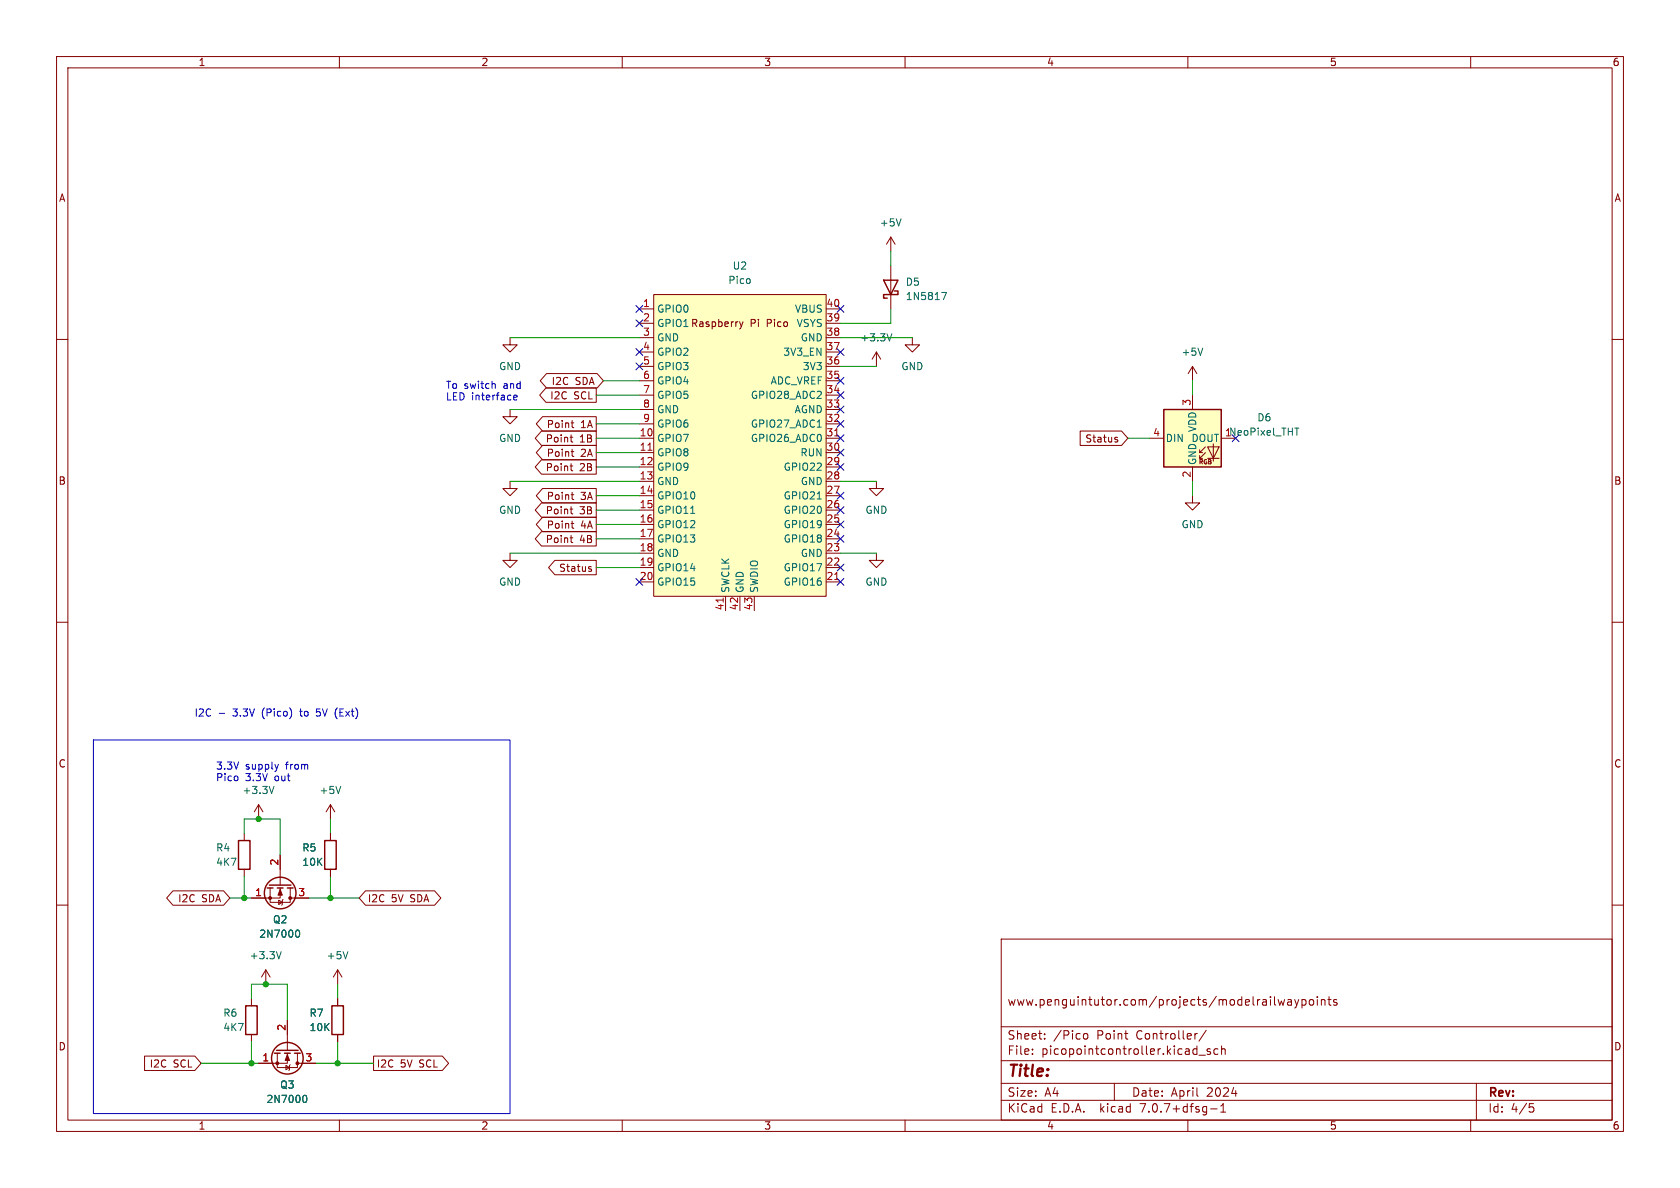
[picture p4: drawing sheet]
<svg xmlns="http://www.w3.org/2000/svg" width="297mm" height="210mm" viewBox="0 0 297 210" stroke-linecap="round" stroke-linejoin="round" font-family="sans-serif">
<g fill="none" stroke="#840000" stroke-width=".18">
<path d="M10 10h277v190h-277zM12 12h273v186h-273zM60 10v2M110 10v2M160 10v2M210 10v2M260 10v2M10 60h2M90.2 59.7v1.3h1.2l-1.2 1.2-1.3-1.2h1.3M113 54.6h2.6M113 57.2h2.6M113 59.7h2.6"/>
<path d="M115.6 52.1h30.4v53.3h-30.4zM130.7 56.9l.4 .8M131.1 57.7l-.4 .5M131.4 56.9l-.3 .8M146 54.6h2.6M146 57.2h2.6M146 59.7h2.6M157.5 41.9v2.6M157.5 47v7.6M157.5 41.9l-.8 1.3M157.5 41.9l.7 1.3M161.3 59.7v1.3h1.3l-1.3 1.2-1.3-1.2h1.3"/>
<path d="M285 60h2M90.2 72.4v1.3h1.2l-1.2 1.2-1.3-1.2h1.3M95.7 76.2h9.7v2.5h-9.7l-1.1-1.2zM95.9 78.7h9.5v2.6h-9.5l-1.1-1.3zM95.9 73.7h9.5v2.5h-9.5l-1.1-1.3zM96.5 68.6h8.9v2.5h-8.9l-1.1-1.2zM96.6 66h9l1.1 1.3-1.1 1.3h-9l-1.1-1.3zM100.8 77.3h.5M101 79.8h.4M101 78l.3 .1M101 74.8h.4M101.1 75.4l.3 .2"/>
<path d="M113 77.5h2.6M113 74.9h2.6M113 72.4h2.6M113 69.9h2.6M113 67.3h2.6M113 64.8h2.6M113 62.2h2.6M146 77.5h2.6M146 74.9h2.6M146 72.4h2.6M146 69.9h2.6M146 67.3h2.6"/>
<path d="M146 64.8h2.6M146 62.2h2.6M154.9 62.2l-.7 1.3M154.9 62.2v2.6M154.9 62.2l.8 1.3M191 76.2h7.3l1.1 1.3-1.1 1.2h-7.3zM197.3 77.7l.3 .1v.2l-.2 .1h-.2M197.3 77.3l.3 .1M203.2 77.5h2.5M210.8 64.8l-.7 1.2M210.8 64.8v2.5M210.8 69.9v2.5"/>
<path d="M210.8 64.8l.8 1.2M213.1 79l-1 1v-.5M213.5 79h2l-1 2zM214.5 78.5v3M215.9 77.5h2.5M90.2 97.8v1.3h1.2l-1.2 1.2-1.3-1.2h1.3M90.2 85.1v1.3h1.2l-1.2 1.2-1.3-1.2h1.3M95.7 81.3h9.7v2.5h-9.7l-1.1-1.2zM95.7 88.9h9.7v2.5h-9.7l-1.1-1.2zM95.7 94h9.7v2.5h-9.7l-1.1-1.2zM95.9 91.4h9.5v2.6h-9.5l-1.1-1.3zM95.9 86.4h9.5v2.5h-9.5l-1.1-1.3z"/>
<path d="M98.1 99.1h7.3v2.5h-7.3l-1.1-1.3zM100.8 82.4h.5M100.8 90h.5M100.8 95.1h.5M101 83l.3 .2M101 92.5h.4M101 90.7l.3 .1M101 95.7l.3 .2M101 87.5h.4M101.1 80.5l.3 .2M101.1 93.2l.3 .2M101.1 88.1l.3 .2"/>
<path d="M113 80h2.6M113 82.6h2.6M113 85.1h2.6M113 87.6h2.6M113 90.2h2.6M113 92.7h2.6M113 95.3h2.6M113 97.8h2.6M146 80h2.6M146 82.6h2.6M146 85.1h2.6M146 87.6h2.6"/>
<path d="M146 90.2h2.6M146 92.7h2.6M146 95.3h2.6M146 97.8h2.6M154.9 97.8v1.3h1.3l-1.3 1.2-1.2-1.2h1.2M154.9 85.1v1.3h1.3l-1.3 1.2-1.2-1.2h1.2M210.8 87.6v1.3h1.3l-1.3 1.3-1.3-1.3h1.3M210.8 82.6v2.5M212.1 81h.5M212.1 80h.5M213.1 80l-1 1v-.5M213.5 81h2"/>
<path d="M10 110h2M104.2 100.6h.3l.1 .2-.2 .2h-.2M104.2 100.2h.3M113 100.3h2.6M113 102.9h2.6M128.3 105.4v2.6M130.8 105.4v2.6M133.3 105.4v2.6M146 100.3h2.6M146 102.9h2.6M285 110h2M10 160h2"/>
<path d="M30.6 157.5h8.9l1.1 1.3-1.1 1.2h-8.9l-1.1-1.2zM43.2 147.3v1.3M43.2 153.7v1.2M45.7 142.2l-.7 1.3M45.7 142.2v2.6M45.7 142.2l.8 1.3M47.8 157v2.5h3.5v-2.5M49.3 159.1l.6 .4-.6 .4zM49.5 157v1.8h-5.1M49.5 151.1v5.4M50 159l-.1 .1v.8l-.1 .1M51.3 158.8h3.3"/>
<path d="M58.4 142.2v2.6M58.4 147.3v1.3M58.4 153.7v1.2M58.4 142.2l-.7 1.3M58.4 142.2l.8 1.3M64.6 157.5h12.2l1.1 1.3-1.1 1.2h-12.2l-1.1-1.2zM285 160h2M44.4 176.5v1.3M47 171.5l-.8 1.2M47 171.5v2.5M47 171.5l.8 1.2M59.7 171.5l-.8 1.2"/>
<path d="M59.7 171.5v2.5M59.7 176.5v1.3M59.7 171.5l.8 1.2M177 166h108v32h-108zM226 176.7l.2 1 .3-.7 .3 .7 .3-1M227.7 176.8h.5l.1 .9M228.3 177.1h-.5a.29 .29 0 0 0-.2 .3 .29 .29 0 0 0 .2 .3l.5-.1M228.9 176.7l.3 1M229.2 177.7l-.1 .4-.2 .1M229.6 176.7l-.4 1M230.2 176.8l.4-.1 .3 .3v.4l-.2 .2h-.5M230.2 176.7v1.5"/>
<path d="M231.5 176.8l.2-.1 .5 .1v.6l-.1 .2-.4 .1-.2-.1zM232.9 176.2v.1M232.9 176.7v1M233.6 176.8l.2-.1 .4 .1v.9M233.6 176.7v1M234.7 176.7h.6M235 176.2v1.3l.3 .2M236.3 176.8l-.3-.1-.3 .2 .1 .2 .5 .2v.3h-.6M25.6 186.7h8.8l1.2 1.3-1.2 1.2h-8.8zM44.4 182.9v1.3M49 186.2v2.5h3.6v-2.5M50.5 188.3l.7 .4-.7 .4z"/>
<path d="M50.8 186.2v1.8h-5.1M50.8 180.3v5.4M51.3 188.2l-.1 .1v.8l-.1 .1M52.6 188h3.3M59.7 182.9v1.3M60 198v2M66 186.7h12.2l1.1 1.3-1.1 1.2h-12.2zM110 198v2M160 198v2M177 194.5h108M177 191.5h108M177 187.5h108"/>
<path d="M177 181.5h108M182.5 186.3v.1M182.5 185.5v.1M184.7 183.6v.1M184.7 182.8v.1M191.5 183l.3-.3 .4 .1 .1 .2v.4l-.1 .2-.4 .1-.3-.3M197 191.5v3M210 198v2M211.5 185.4l.1 .1M211.6 184.9v1.5M211.6 186.3l-.1 .1M211.7 182.7l-.3 .1"/>
<path d="M211.7 193.7l.1 .1M212 186.5h1.1M213.2 182.1l-1.2 2M214 185.5l-.4-.1-.2 .2 .1 .2 .5 .2v.3h-.6M214 196h1.2M215.3 185.5l-.4-.1-.3 .3v.4l.1 .2h.6M215.8 196.6h.9M215.8 195.5l.4-.4v1.5M216 185.5l.2-.1 .3 .1 .1 .9M216 184.9v1.5M260 198v2M261 191.5v6.5"/>
<path d="M270.4 195.1h.7M270.5 195.7h.4l.3 .3-.2 .5-.5 .1"/>
</g>
<g fill="none" stroke="#006464" stroke-width=".18">
<path d="M159.3 38.7l-.4 1.2M157.7 59l-.5 1.3M166.5 51.7h.8l-.5 1.3M144.5 75.5h.7M212.6 61.5l-.4 1.3M228.9 75.7h.7M122.1 90.7h.7M144.5 88.2h.7M48.4 139l-.4 1.3M60.2 139l-.4 1.3M49.7 168.2l-.4 1.3M52.4 164.5l.2-.1a.68 .68 0 0 1 .4 .6 .68 .68 0 0 1-.4 .7l-.2-.1"/>
<path d="M61.5 168.2l-.4 1.3M53.7 193.7l.1-.1a.68 .68 0 0 1 .5 .7 .68 .68 0 0 1-.5 .6l-.1-.1"/>
</g>
<g fill="none" stroke="#840000" stroke-width=".25">
<path d="M156.2 49.5h2.5l-1.2 2.6zM158.1 51.4h.6v.7h-2.5v.6h.6M205.7 72.4h10.2v10.2h-10.2zM42.2 148.6h2v5.1h-2zM47.2 157h1.1M47.6 156.5h3.8M49 157h1M50.8 157h1M57.4 148.6h2v5.1h-2zM43.4 177.8h2.1v5.1h-2.1zM58.7 177.8h2v5.1h-2zM48.5 186.2h1"/>
<path d="M48.9 185.7h3.8M50.3 186.2h1M52.1 186.2h1"/>
<circle cx="49.5" cy="157.9" r="2.79"/>
<circle cx="50.8" cy="187.1" r="2.79"/>
</g>
<g fill="#ffffc2" stroke="#ffffc2" stroke-width=".18">
<path d="M205.7 72.4h10.2v10.2h-10.2z"/>
<path d="M115.6 52.1h30.4v53.3h-30.4z"/>
</g>
<path d="M114.5 79.6h.8M147.6 77.1h.7M127.9 105.7v.7M147.6 102.5h.7" fill="none" stroke="#a90000" stroke-width=".18"/>
<g fill="#840000" stroke="#840000" stroke-width=".18">
<path d="M49.5 157.2l.4 1h-.8z"/>
<path d="M50.8 186.4l.4 1.1h-.8z"/>
<circle cx="47.8" cy="158.7" r=".25"/>
<circle cx="51.3" cy="158.7" r=".25"/>
<circle cx="49" cy="188" r=".25"/>
<circle cx="52.6" cy="188" r=".25"/>
</g>
<path d="M87.4 67.8l.1 .2v.7M90.8 70.3l.6-.1v-.3h-.4l-.2 .1 .1 .6h.5M16.5 130.8h73.7v66.1h-73.7zM38.7 126.1h1M49.2 135.1l-.3 .9M55.9 126.5l.2 .1M56.6 125.3h-.6l-.1 .6 .2-.1M59.3 126.5l.3 .6M59.6 125.1l-.3 .6" fill="none" stroke="#0000c2" stroke-width=".18"/>
<g fill="none" stroke="#009600" stroke-width=".18">
<path d="M90.2 59.7h22.8M148.6 59.7h12.7M157.5 44.5v2.5M157.5 54.6v2.6h-8.9M90.2 72.4h22.8M105.4 77.5h7.6M105.4 69.9h7.6M105.4 74.9h7.6M106.7 67.3h6.3M148.6 64.8h6.3M199.4 77.5h3.8M210.8 67.3v2.6"/>
<path d="M90.2 97.8h22.8M90.2 85.1h22.8M105.4 95.3h7.6M105.4 92.7h7.6M105.4 82.6h7.6M105.4 80h7.6M105.4 90.2h7.6M105.4 87.6h7.6M148.6 97.8h6.3M148.6 85.1h6.3M210.8 85.1v2.5M105.4 100.3h7.6"/>
<path d="M40.6 158.8h3.8M43.2 147.3v-2.5h6.3v6.3M43.2 154.9v3.9M54.6 158.8h8.9M58.4 144.8v2.5M58.4 154.9v3.9M44.4 176.5v-2.5h6.4v6.3M59.7 174v2.5M35.6 188h10.1M44.4 184.2v3.8M55.9 188h10.1M59.7 184.2v3.8"/>
</g>
<g fill="none" stroke="#000084" stroke-width=".18">
<path d="M112.4 56.5l1.2 1.3M112.4 54l1.2 1.2M113.6 56.5l-1.2 1.3M113.6 54l-1.2 1.2M148 54l1.2 1.2M149.2 54l-1.2 1.2M112.4 64.2l1.2 1.2M112.4 61.6l1.2 1.2M113.6 64.2l-1.2 1.2M113.6 61.6l-1.2 1.2M148 61.6l1.2 1.2M148 66.7l1.2 1.2"/>
<path d="M148 69.2l1.2 1.3M148 71.8l1.2 1.2M148 79.4l1.2 1.2M148 76.9l1.2 1.2M148 74.3l1.2 1.2M149.2 61.6l-1.2 1.2M149.2 66.7l-1.2 1.2M149.2 69.2l-1.2 1.3M149.2 71.8l-1.2 1.2M149.2 79.4l-1.2 1.2M149.2 76.9l-1.2 1.2M149.2 74.3l-1.2 1.2"/>
<path d="M217.8 76.9l1.2 1.2M219 76.9l-1.2 1.2M148 92.1l1.2 1.2M148 89.6l1.2 1.2M148 87l1.2 1.2M148 94.6l1.2 1.3M148 99.7l1.2 1.2M148 81.9l1.2 1.3M149.2 92.1l-1.2 1.2M149.2 89.6l-1.2 1.2M149.2 87l-1.2 1.2M149.2 94.6l-1.2 1.3"/>
<path d="M149.2 99.7l-1.2 1.2M149.2 81.9l-1.2 1.3M112.4 102.3l1.2 1.2M113.6 102.3l-1.2 1.2M148 102.3l1.2 1.2M149.2 102.3l-1.2 1.2"/>
</g>
<g fill="#009600" stroke="#009600" stroke-width=".18">
<circle cx="45.7" cy="144.8" r=".46"/>
<circle cx="58.4" cy="158.8" r=".46"/>
<circle cx="44.4" cy="188" r=".46"/>
<circle cx="59.7" cy="188" r=".46"/>
<circle cx="47" cy="174" r=".46"/>
<circle cx="43.2" cy="158.8" r=".46"/>
</g>
<text font-size="2.8" fill="#840000" x="178" y="190.9">Title:</text>
<g font-size="2.1" fill="#840000">
<text x="178" y="178">www.penguintutor.com/projects/modelrailwaypoints</text>
<text x="178" y="184">Sheet:</text>
<text x="186.2" y="184">/Pico</text>
<text x="194" y="184">Point</text>
<text x="201" y="184">Controller/</text>
<text x="178" y="186.7">File:</text>
<text x="184.1" y="186.7">picopointcontroller.kicad_sch</text>
<text x="178" y="196.9">KiCad</text>
<text x="178" y="194.1">Size:</text>
<text x="184.7" y="194.1">A4</text>
<text x="185.7" y="196.9">E.D.A.</text>
<text x="194.6" y="196.9">kicad</text>
<text x="200" y="194.1">Date:</text>
<text x="201.8" y="196.9">7.0.7+dfsg-1</text>
<text x="207" y="194.1">April</text>
<text x="213.4" y="194.1">2024</text>
<text x="263" y="194.3">Rev:</text>
<text x="263" y="196.9">Id:</text>
<text x="267.1" y="196.9">4/5</text>
</g>
<g font-size="1.8" fill="#840000">
<text x="35" y="11.9">1</text>
<text x="85" y="11.9">2</text>
<text x="135" y="11.9">3</text>
<text x="185" y="11.9">4</text>
<text x="235" y="11.9">5</text>
<text x="285" y="11.9">6</text>
<text x="10.3" y="35.9">A</text>
<text x="285.3" y="35.9">A</text>
<text x="132.6" y="58">Pi</text>
<text x="135.7" y="58">Pico</text>
<text x="97.2" y="70.8">I2C</text>
<text x="97.4" y="68.3">I2C</text>
<text x="101.4" y="70.8">SCL</text>
<text x="101.7" y="68.3">SDA</text>
<text x="96.6" y="75.9">Point</text>
<text x="102.6" y="75.9">1A</text>
<text x="96.4" y="83.5">Point</text>
<text x="96.4" y="78.4">Point</text>
<text x="96.6" y="81">Point</text>
<text x="102.5" y="83.5">2B</text>
<text x="102.5" y="78.4">1B</text>
<text x="102.6" y="81">2A</text>
<text x="191.8" y="78.4">Status</text>
<text x="10.3" y="85.9">B</text>
<text x="96.6" y="88.6">Point</text>
<text x="102.6" y="88.6">3A</text>
<text x="285.3" y="85.9">B</text>
<text x="96.4" y="91.1">Point</text>
<text x="96.6" y="93.7">Point</text>
<text x="102.5" y="91.1">3B</text>
<text x="102.6" y="93.7">4A</text>
<text x="96.4" y="96.2">Point</text>
<text x="98.7" y="101.3">Status</text>
<text x="102.5" y="96.2">4B</text>
<text x="10.3" y="135.9">C</text>
<text x="285.3" y="135.9">C</text>
<text x="31.4" y="159.7">I2C</text>
<text x="35.6" y="159.7">SDA</text>
<text x="64.9" y="159.7">I2C</text>
<text x="69.2" y="159.7">5V</text>
<text x="72.7" y="159.7">SDA</text>
<text x="10.3" y="185.9">D</text>
<text x="285.3" y="185.9">D</text>
<text x="26.4" y="188.9">I2C</text>
<text x="30.6" y="188.9">SCL</text>
<text x="66.5" y="188.9">I2C</text>
<text x="70.8" y="188.9">5V</text>
<text x="74.2" y="188.9">SCL</text>
<text x="35" y="199.9">1</text>
<text x="85" y="199.9">2</text>
<text x="135" y="199.9">3</text>
<text x="185" y="199.9">4</text>
<text x="235" y="199.9">5</text>
<text x="285" y="199.9">6</text>
</g>
<g font-size="1.8" fill="#006464">
<text x="155.4" y="40.2">+5V</text>
<text x="129.4" y="47.9">U2</text>
<text x="128.7" y="50.4">Pico</text>
<text x="160" y="50.7">D5</text>
<text x="160" y="53.3">1N5817</text>
<text x="116.1" y="55.5">GPIO0</text>
<text x="116.1" y="58">GPIO1 Raspberry</text>
<text x="140.4" y="55.5">VBUS</text>
<text x="140.7" y="58">VSYS</text>
<text x="88.1" y="65.6">GND</text>
<text x="116.1" y="60.6">GND</text>
<text x="116.1" y="63.1">GPIO2</text>
<text x="116.1" y="65.6">GPIO3</text>
<text x="138.4" y="63.1">3V3_EN</text>
<text x="141.5" y="60.6">GND</text>
<text x="141.8" y="65.6">3V3</text>
<text x="152" y="60.6">+3.3V</text>
<text x="159.3" y="65.6">GND</text>
<text x="208.8" y="63.1">+5V</text>
<text x="116.1" y="68.2">GPIO4</text>
<text x="116.1" y="70.7">GPIO5</text>
<text x="132.6" y="70.7">GPIO28_ADC2</text>
<text x="136.1" y="68.2">ADC_VREF</text>
<text x="116.1" y="73.3">GND</text>
<text x="116.1" y="75.8">GPIO6</text>
<text x="132.6" y="75.8">GPIO27_ADC1</text>
<text x="140.4" y="73.3">AGND</text>
<text x="211.7" y="76.5" transform="rotate(-90 211.7 76.5)">VDD</text>
<text x="216.5" y="77.2">1NeoPixel_THT</text>
<text x="222.2" y="74.7">D6</text>
<text x="88.1" y="78.3">GND</text>
<text x="116.1" y="78.3">GPIO7</text>
<text x="116.1" y="80.9">GPIO8</text>
<text x="116.1" y="83.4">GPIO9</text>
<text x="132.6" y="78.3">GPIO26_ADC0</text>
<text x="138.4" y="83.4">GPIO22</text>
<text x="141.4" y="80.9">RUN</text>
<text x="206" y="78.3">DIN</text>
<text x="210.5" y="78.3">DOUT</text>
<text x="211.7" y="82.3" transform="rotate(-90 211.7 82.3)">GND</text>
<text x="116.1" y="86">GND</text>
<text x="116.1" y="88.5">GPIO10</text>
<text x="138.4" y="88.5">GPIO21</text>
<text x="141.5" y="86">GND</text>
<text x="88.1" y="91">GND</text>
<text x="116.1" y="91">GPIO11</text>
<text x="116.1" y="93.6">GPIO12</text>
<text x="138.4" y="93.6">GPIO19</text>
<text x="138.4" y="91">GPIO20</text>
<text x="152.9" y="91">GND</text>
<text x="208.8" y="93.6">GND</text>
<text x="116.1" y="96.1">GPIO13</text>
<text x="116.1" y="98.7">GND</text>
<text x="116.1" y="101.2">GPIO14</text>
<text x="138.4" y="101.2">GPIO17</text>
<text x="138.4" y="96.1">GPIO18</text>
<text x="141.5" y="98.7">GND</text>
<text x="88.1" y="103.7">GND</text>
<text x="116.1" y="103.7">GPIO15</text>
<text x="129.1" y="104.9" transform="rotate(-90 129.1 104.9)">SWCLK</text>
<text x="131.7" y="104.9" transform="rotate(-90 131.7 104.9)">GND</text>
<text x="134.2" y="104.9" transform="rotate(-90 134.2 104.9)">SWDIO</text>
<text x="138.4" y="103.7">GPIO16</text>
<text x="152.9" y="103.7">GND</text>
<text x="42.8" y="140.6">+3.3V</text>
<text x="56.4" y="140.6">+5V</text>
<text x="38.1" y="150.7">R4</text>
<text x="38.1" y="153.3">4K7</text>
<text x="53.3" y="150.7">R5</text>
<text x="53.3" y="153.3">10K</text>
<text x="45.7" y="166">2N7000</text>
<text x="48.2" y="163.4">Q2</text>
<text x="44" y="169.8">+3.3V</text>
<text x="57.7" y="169.8">+5V</text>
<text x="39.4" y="179.9">R6</text>
<text x="54.6" y="179.9">R7</text>
<text x="39.4" y="182.5">4K7</text>
<text x="54.6" y="182.5">10K</text>
<text x="47" y="195.2">2N7000</text>
<text x="49.4" y="192.6">Q3</text>
</g>
<g font-size="1.8" fill="#a90000">
<text x="113.6" y="54.4">1</text>
<text x="113.6" y="56.9">2</text>
<text x="113.6" y="59.4">3</text>
<text x="146" y="59.4">38</text>
<text x="146" y="56.9">39</text>
<text x="146" y="54.4">40</text>
<text x="113.6" y="62">4</text>
<text x="113.6" y="64.5">5</text>
<text x="146" y="64.5">36</text>
<text x="146" y="62">37</text>
<text x="113.6" y="67.1">6</text>
<text x="113.6" y="69.6">7</text>
<text x="146" y="69.6">34</text>
<text x="146" y="67.1">35</text>
<text x="210.6" y="71.8" transform="rotate(-90 210.6 71.8)">3</text>
<text x="113" y="77.2">10</text>
<text x="113.6" y="72.1">8</text>
<text x="113.6" y="74.7">9</text>
<text x="146" y="77.2">31</text>
<text x="146" y="74.7">32</text>
<text x="146" y="72.1">33</text>
<text x="203.8" y="77.2">4</text>
<text x="113" y="79.8">11</text>
<text x="113" y="82.3">12</text>
<text x="146" y="82.3">29</text>
<text x="146" y="79.8">30</text>
<text x="113" y="84.8">13</text>
<text x="113" y="87.4">14</text>
<text x="113" y="89.9">15</text>
<text x="146" y="89.9">26</text>
<text x="146" y="87.4">27</text>
<text x="146" y="84.8">28</text>
<text x="210.6" y="84.5" transform="rotate(-90 210.6 84.5)">2</text>
<text x="113" y="92.5">16</text>
<text x="113" y="95">17</text>
<text x="146" y="95">24</text>
<text x="146" y="92.5">25</text>
<text x="113" y="97.5">18</text>
<text x="113" y="100.1">19</text>
<text x="146" y="100.1">22</text>
<text x="146" y="97.5">23</text>
<text x="113" y="102.6">20</text>
<text x="128" y="108" transform="rotate(-90 128 108)">41</text>
<text x="130.6" y="108" transform="rotate(-90 130.6 108)">42</text>
<text x="133.1" y="108" transform="rotate(-90 133.1 108)">43</text>
<text x="146" y="102.6">21</text>
<text x="49.3" y="153.1" transform="rotate(-90 49.3 153.1)">2</text>
<text x="45" y="158.5">1</text>
<text x="52.6" y="158.5">3</text>
<text x="50.5" y="182.3" transform="rotate(-90 50.5 182.3)">2</text>
<text x="46.3" y="187.7">1</text>
<text x="53.9" y="187.7">3</text>
</g>
<g font-size="1.8" fill="#0000c2">
<text x="78.7" y="68.8">To switch</text>
<text x="78.7" y="70.9">LED interface</text>
<text x="89.1" y="68.8">and</text>
<text x="34.3" y="126.8">I2C</text>
<text x="41.3" y="126.8">3.3V</text>
<text x="46.6" y="126.8">(Pico)</text>
<text x="53.5" y="126.8">to</text>
<text x="56.6" y="126.8">5V</text>
<text x="60.1" y="126.8">(Ext)</text>
<text x="38.1" y="136.1">3.3V</text>
<text x="43.4" y="136.1">supply</text>
<text x="50.7" y="136.1">from</text>
<text x="38.1" y="138.2">Pico</text>
<text x="43.4" y="138.2">3.3V</text>
<text x="48.7" y="138.2">out</text>
</g>
<text font-size="1.1" fill="#840000" x="211.8" y="82.3">RGB</text>
</svg>
